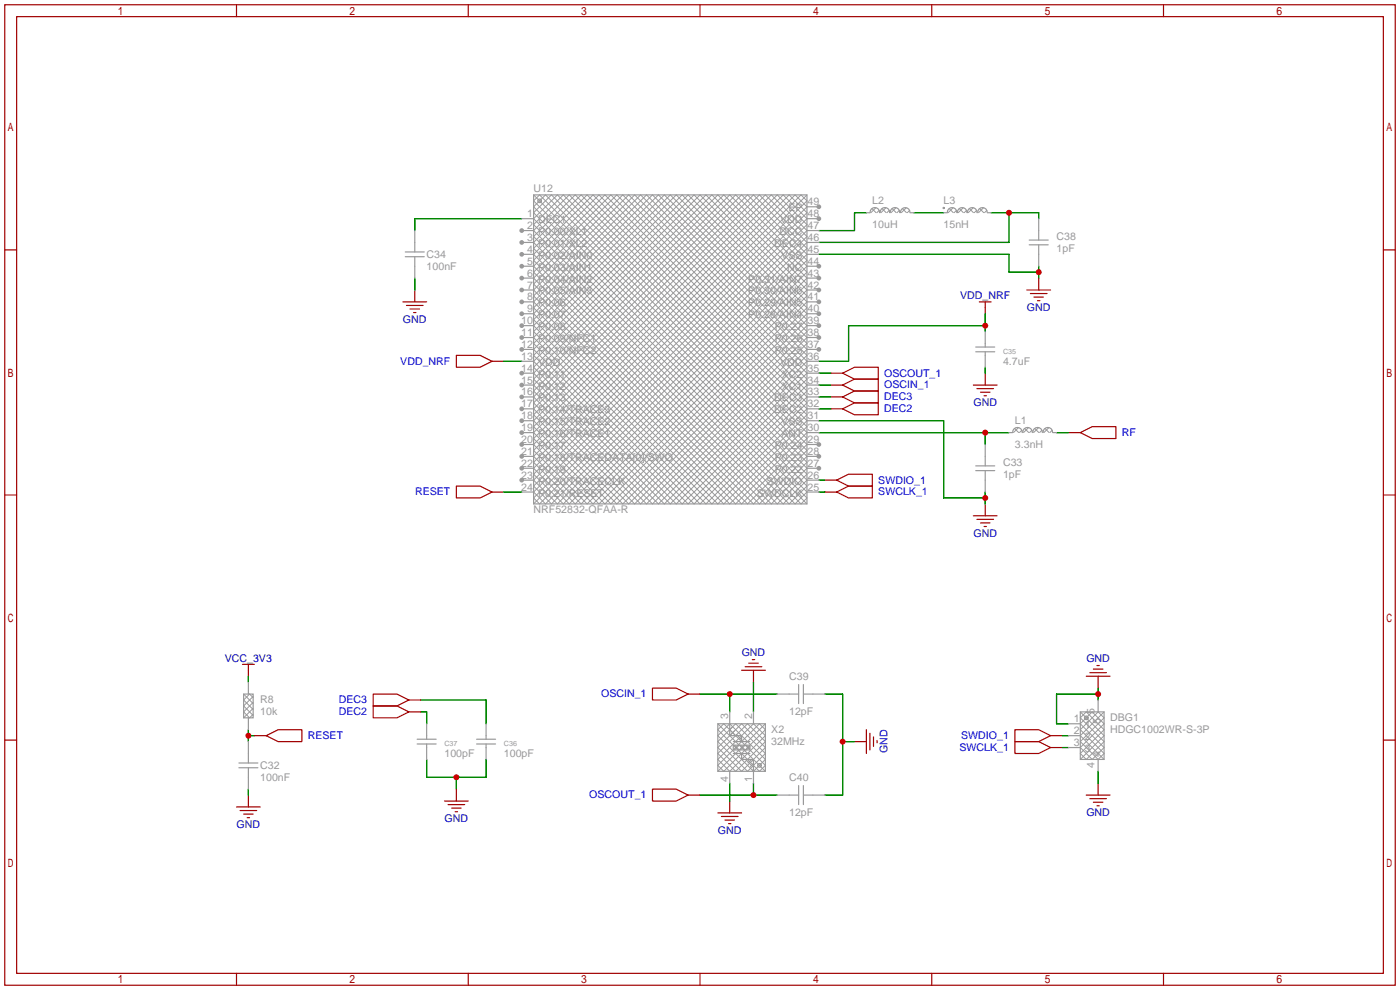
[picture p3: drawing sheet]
<svg xmlns="http://www.w3.org/2000/svg" width="299mm" height="212mm" viewBox="0 0 299 212" stroke-linecap="round" stroke-linejoin="round" font-family="sans-serif">
<g fill="#999">
<circle cx="111.5" cy="49.3" r=".51"/>
<circle cx="111.5" cy="51.8" r=".51"/>
<circle cx="111.5" cy="54.4" r=".51"/>
<circle cx="111.5" cy="56.9" r=".51"/>
<circle cx="111.5" cy="59.4" r=".51"/>
<circle cx="111.5" cy="62" r=".51"/>
<circle cx="111.5" cy="64.5" r=".51"/>
<circle cx="111.5" cy="67.1" r=".51"/>
<circle cx="111.5" cy="69.6" r=".51"/>
<circle cx="111.5" cy="72.1" r=".51"/>
<circle cx="111.5" cy="74.7" r=".51"/>
<circle cx="111.5" cy="79.8" r=".51"/>
<circle cx="111.5" cy="82.3" r=".51"/>
<circle cx="111.5" cy="84.8" r=".51"/>
<circle cx="111.5" cy="87.4" r=".51"/>
<circle cx="111.5" cy="89.9" r=".51"/>
<circle cx="111.5" cy="92.5" r=".51"/>
<circle cx="111.5" cy="95" r=".51"/>
<circle cx="111.5" cy="97.5" r=".51"/>
<circle cx="111.5" cy="100.1" r=".51"/>
<circle cx="111.5" cy="102.6" r=".51"/>
<circle cx="175" cy="100.1" r=".51"/>
<circle cx="175" cy="97.5" r=".51"/>
<circle cx="175" cy="95" r=".51"/>
<circle cx="175" cy="74.7" r=".51"/>
<circle cx="175" cy="72.1" r=".51"/>
<circle cx="175" cy="69.6" r=".51"/>
<circle cx="175" cy="67.1" r=".51"/>
<circle cx="175" cy="64.5" r=".51"/>
<circle cx="175" cy="62" r=".51"/>
<circle cx="175" cy="59.4" r=".51"/>
<circle cx="175" cy="56.9" r=".51"/>
<circle cx="175" cy="46.7" r=".51"/>
<circle cx="175" cy="44.2" r=".51"/>
</g>
<g fill="none" stroke="#a10000" stroke-width=".25">
<path d="M1 1h297.2v209.6h-297.2zM3.6 3.6h292.1v204.4h-292.1zM50.5 1v2.6M100.1 1v2.6M149.6 1v2.6M199.1 1v2.6M248.7 1v2.6M1 53.4h2.6M222 59.4v2.6M295.7 53.4h2.5M86.1 64.5h5.1M86.9 65.3h3.5"/>
<path d="M87.6 66h2.1M88.4 66.8h.5M88.6 62v2.5M97.5 75.9h5.1l2.6 1.3-2.6 1.3h-5.1zM105.2 77.2h2.5M177.5 79.8h2.6M180.1 79.8l2.5-1.3h5.1v2.5h-5.1zM209.3 64.5h2.5M210.6 64.5v2.6M210.6 79.8v2.5M219.5 62h5M220.2 62.7h3.6"/>
<path d="M221 63.5h2M221.7 64.3h.5M177.5 82.3h2.6M177.5 87.4h2.6M177.5 84.8h2.6M180.1 82.3l2.5-1.3h5.1v2.6h-5.1zM180.1 87.4l2.5-1.3h5.1v2.5h-5.1zM180.1 84.8l2.5-1.2h5.1v2.5h-5.1zM208 82.3h5.1M208.8 83.1h3.5M209.5 83.8h2.1M210.3 84.6h.5"/>
<path d="M228.3 92.5h2.6M230.9 92.5l2.5-1.3h5.1v2.5h-5.1zM1 105.8h2.6M97.5 103.9h5.1l2.6 1.3-2.6 1.2h-5.1zM105.2 105.2h2.5M176.3 102.6h2.5M176.3 105.2h2.5M178.8 102.6l2.6-1.3h5v2.6h-5zM178.8 105.2l2.6-1.3h5v2.5h-5zM208 110.2h5.1M208.8 111h3.5M209.5 111.8h2.1"/>
<path d="M210.3 112.5h.5M210.6 107.7v2.5M295.7 105.8h2.5M1 158.2h2.6M51.8 142h2.6M53.1 142v2.5M54.4 157.2h2.5M56.9 157.2l2.5-1.2h5.1v2.5h-5.1zM79.8 150.9h5l2.6 1.2-2.6 1.3h-5zM79.8 148.3h5l2.6 1.3-2.6 1.3h-5zM87.4 152.1h2.5M87.4 149.6h2.5"/>
<path d="M139.4 147.1h5.1l2.6 1.2-2.6 1.3h-5.1zM147.1 148.3h2.5M158.5 143.3h5.1M159.3 142.5h3.5M160 141.7h2.1M160.8 141h.5M161 143.3v2.5M182.6 158.5h2.6M185.2 156v5M185.9 156.7v3.6M186.7 157.5v2M187.5 158.2v.6"/>
<path d="M216.9 156h5.1l2.5 1.2-2.5 1.3h-5.1zM216.9 158.5h5.1l2.5 1.3-2.5 1.2h-5.1zM224.5 157.2h2.6M224.5 159.8h2.6M232.2 144.5h5M232.9 143.8h3.6M233.7 143h2M234.4 142.2h.5M234.7 144.5v2.6M295.7 158.2h2.5M50.5 172.5h5.1M51.3 173.2h3.6"/>
<path d="M52.1 174h2M52.8 174.8h.5M53.1 169.9v2.6M95 171.2h5.1M95.8 172h3.5M96.5 172.7h2.1M97.3 173.5h.5M97.5 168.7v2.5M139.4 168.7h5.1l2.6 1.2-2.6 1.3h-5.1zM147.1 169.9h2.5M153.4 173.7h5.1M154.2 174.5h3.5"/>
<path d="M154.9 175.3h2.1M155.7 176h.5M156 171.2v2.5M232.2 169.9h5M232.9 170.7h3.6M233.7 171.5h2M234.4 172.2h.5M234.7 167.4v2.5M50.5 208v2.6M100.1 208v2.6M149.6 208v2.6M199.1 208v2.6"/>
<path d="M248.7 208v2.6"/>
</g>
<g fill="none" stroke="#008700" stroke-width=".25">
<path d="M88.6 59.4v2.6M111.5 46.7h-22.9v2.6M175 54.4h40.6v3.8h6.4M185.2 45.5h-2.6v3.8h-7.6M195.3 45.5h6.4M211.8 45.5h10.2v1.2M215.6 45.5v6.3h-40.6M222 56.9v2.5M107.7 77.2h3.8M175 79.8h2.5M210.6 67.1v3.8M210.6 78.5v1.3"/>
<path d="M210.6 69.6h-29.2v7.6h-6.4M175 82.3h2.5M175 92.5h40.6M175 89.9h26.7v16.5h8.9M175 84.8h2.5M175 87.4h2.5M210.6 92.5v2.5M225.8 92.5h2.5M107.7 105.2h3.8M175 105.2h1.3M175 102.6h1.3M210.6 105.2v2.5"/>
<path d="M53.1 157.2h1.3M53.1 144.5v1.3M53.1 156v2.5M89.9 152.1h1.3v2.6M89.9 149.6h14v5.1M149.6 148.3h16.5M156 148.3v3.8M161 145.8v6.3M176.3 148.3h3.8v21.6h-3.8M180.1 158.5h2.5M227.1 157.2h1.2M227.1 159.8h1.2"/>
<path d="M234.7 148.3h-8.9v6.4h2.5M234.7 147.1v2.5M53.1 168.7v1.2M91.2 162.3v3.8h12.7v-3.8M97.5 166.1v2.6M149.6 169.9h16.5M156 167.4v3.8M161 167.4v2.5M234.7 164.8v2.6"/>
</g>
<g fill="none" stroke="#999" stroke-width=".21">
<path d="M114 42.9l1.3-1.2 57.2 57.1-8.9 8.9-49.6-49.5 16.6-16.5 41.9 41.9-24.2 24.1-34.3-34.3 31.8-31.7 26.7 26.6-39.4 39.4-19.1-19.1 47-46.9 11.5 11.4-54.6 54.6-3.9-3.8 58.5-58.4-3.8-3.8-54.7 54.6 11.5 11.4 47-47-19.1-19-39.4 39.3 26.7 26.7 31.8-31.8-34.3-34.2-24.2 24.1 42 41.9 16.5-16.5-49.6-49.5-8.9 8.8 57.2 57.2 1.3-1.3-58.5-58.4 6.4-6.3 52.1 52-14 14-44.5-44.5 21.6-21.5 36.9 36.8-29.2 29.2-29.3-29.2 36.9-36.8 21.6 21.5-44.5 44.5-14-14 52.1-52 6.4 6.3-58.5 58.4 1.3 1.3 57.2-57.2-8.9-8.8-49.6 49.5 16.6 16.5 41.9-41.9-24.2-24.1-34.3 34.2 31.8 31.8 26.7-26.7-39.4-39.3-19.1 19 47 47 11.5-11.4-54.6-54.6-3.9 3.8 58.5 58.4-3.8 3.8-54.7-54.6 11.5-11.4 47 46.9-19.1 19.1-39.4-39.4 26.7-26.6 31.8 31.7-34.3 34.3-24.2-24.1 42-41.9 16.5 16.5-49.6 49.5-8.9-8.9 57.2-57.1 1.3 1.2-58.5 58.4 6.4 6.4 52.1-52.1-14-13.9-44.5 44.4 21.6 21.6 36.9-36.8-29.2-29.2-29.3 29.2 36.9 36.8 21.6-21.6-44.5-44.4-14 13.9 52.1 52.1 6.4-6.4zM114 41.7l58.5 58.4-7.7 7.6-50.8-50.8 15.3-15.2 43.2 43.1-22.9 22.9-35.6-35.6 30.5-30.4 28 27.9-38.1 38.1-20.4-20.3 45.8-45.7 12.7 12.7-53.4 53.3-5.1-5.1 58.5-58.4-2.6-2.5-55.9 55.8 10.2 10.2 48.3-48.3-17.8-17.7-40.7 40.6 25.4 25.4 33.1-33-33.1-33-25.4 25.4 40.7 40.6 17.8-17.8-48.3-48.2-10.2 10.1 55.9 55.9 2.6-2.5-58.5-58.5 5.1-5 53.4 53.3-12.7 12.7-45.8-45.7 20.4-20.3 38.1 38.1-28 27.9-30.5-30.5 35.6-35.5 22.9 22.8-43.2 43.2-15.3-15.2 50.8-50.8 7.7 7.6-58.5 58.4M115.5 42.6l.2 .2M115.7 43.1l-.2 .2M172.5 41.7l-58.5 58.4 7.7 7.6 50.8-50.8-15.3-15.2-43.2 43.1 22.9 22.9 35.6-35.6-30.5-30.4-28 27.9 38.1 38.1 20.4-20.3-45.8-45.7-12.7 12.7 53.4 53.3 5.1-5.1-58.5-58.4 2.6-2.5 55.9 55.8-10.2 10.2-48.3-48.3 17.8-17.7 40.7 40.6-25.4 25.4-33.1-33 33.1-33 25.4 25.4-40.7 40.6-17.8-17.8 48.3-48.2 10.2 10.1-55.9 55.9-2.6-2.5 58.5-58.5-5.1-5-53.4 53.3 12.7 12.7 45.8-45.7-20.4-20.3-38.1 38.1 28 27.9 30.5-30.5-35.6-35.5-22.9 22.8 43.2 43.2 15.3-15.2-50.8-50.8-7.7 7.6 58.5 58.4M186.4 44.6l.8 .9M187.2 44.4l-1.1 1.1M187.9 45l-.5 .5M188.5 44.6l.9 .9M189.3 44.4l-1 1.1M190 45l-.4 .5M190.7 44.6l.8 .9"/>
<path d="M191.5 44.4l-1.1 1.1M192.2 45l-.5 .5M192.9 44.6l.8 .9M193.7 44.4l-1.1 1.1M194.4 45l-.5 .5M202.9 44.6l.8 .9M203.7 44.4l-1 1.1M204.4 45l-.5 .5M205 44.6l.9 .9M205.8 44.4l-1 1.1M206.6 45l-.5 .5M207.2 44.6l.8 .9"/>
<path d="M208 44.4l-1 1.1M208.7 45l-.5 .5M209.4 44.6l.8 .9M210.2 44.4l-1 1.1M210.9 45l-.5 .5M216.8 91.6l.9 .8M217.7 91.4l-1.1 1M218.4 92l-.5 .4M219 91.6l.9 .8M219.8 91.4l-1 1M220.5 92l-.5 .4M221.1 91.6l.9 .8"/>
<path d="M222 91.4l-1.1 1M222.7 92l-.5 .4M223.3 91.6l.9 .8M224.2 91.4l-1.1 1M224.9 92l-.5 .4M52.1 148.3l2 2.1M54.1 149.1l-.8-.8-1.2 1.3 2 2M54.1 148.8l-2 2.1 2 2M54.1 150.1l-2 2 1.2 1.3 .8-.7M54.1 151.4l-2 2M153.4 159.8l5.1-5.1 5.1 5.1-5.1 5zM153.4 154.7l10.2 10.1"/>
<path d="M154.7 154.7l8.9 8.9-1.3 1.2-8.9-8.8zM156 154.7l7.6 7.6-2.6 2.5-7.6-7.6zM157 159.3l1 1M157.2 154.7l6.4 6.3-3.8 3.8-6.4-6.3zM157.6 157.2l.9 .9M158 159.3l-1 1M158.2 159.3l1.1 1M158.5 157.6l-.3 .4M159.3 159.3l-1.1 1M159.5 159.3l.8 .7M160.3 159.5l-.8 .8M162.3 154.7l1.3 1.3-8.9 8.8-1.3-1.2z"/>
<path d="M163.6 154.7l-10.2 10.1M230.9 153.4l5.1 5.1-3.8 3.8-1.3-1.3 5.1-5-3.8-3.9zM230.9 154.7l5.1 5.1-2.6 2.5-2.5-2.5 5.1-5.1-2.6-2.6zM230.9 156l5.1 5-1.3 1.3-3.8-3.8 5.1-5.1-1.3-1.3zM230.9 152.1l5.1 5.1-5.1 5.1M232.3 153.1l.2 .2M232.5 153.6l-.2 .2M236 152.1l-5.1 5.1 5.1 5.1M153.4 161l6.4-6.3 3.8 3.8-6.4 6.3zM153.4 162.3l7.6-7.6 2.6 2.5-7.6 7.6zM159.3 162.3l1.7 1.7M161 162.7l-.4-.4-.7 .8"/>
<path d="M161 163.2l-.6 .6M161 164.4l-.1 .2M162.5 163.2l.1 .2M162.6 163.7l-.1 .2"/>
</g>
<g fill="none" stroke="#999" stroke-width=".25">
<path d="M86.6 54.9h4.1M86.6 53.8h4.1M88.6 49.3v4.5M88.6 54.9v4.5M111.5 46.7h2.5M111.5 49.3h2.5M111.5 51.8h2.5M111.5 54.4h2.5M111.5 56.9h2.5M111.5 59.4h2.5M114 41.7h58.5v66h-58.5zM172.5 46.7h2.5"/>
<path d="M172.5 49.3h2.5M172.5 51.8h2.5M172.5 54.4h2.5M172.5 56.9h2.5M172.5 59.4h2.5M172.5 44.2h2.5M188 45.5a1.01 1.01 0 0 0-1-1.1 1.01 1.01 0 0 0-1 1.1h-.8M188.1 45.5a1.01 1.01 0 0 1 1-1.1 1.01 1.01 0 0 1 1 1.1M190.3 45.5a1.01 1.01 0 0 1 1-1.1 1.01 1.01 0 0 1 1 1.1M192.5 45.5a1.01 1.01 0 0 1 1-1.1 1.01 1.01 0 0 1 1 1.1M194.6 45.5h.7M204.5 45.5a1.01 1.01 0 0 0-1-1.1 1.01 1.01 0 0 0-1 1.1h-.8"/>
<path d="M204.6 45.5a1.01 1.01 0 0 1 1-1.1 1.01 1.01 0 0 1 1 1.1M206.8 45.5a1.01 1.01 0 0 1 1-1.1 1.01 1.01 0 0 1 1 1.1M209 45.5a1.01 1.01 0 0 1 1-1.1 1.01 1.01 0 0 1 1 1.1M211.1 45.5h.7M220 51.3h4M220 52.3h4M222 46.7v4.6M222 52.3v4.6M111.5 62h2.5M111.5 64.5h2.5M111.5 67.1h2.5M111.5 69.6h2.5"/>
<path d="M111.5 72.1h2.5M111.5 74.7h2.5M111.5 77.2h2.5M111.5 79.8h2.5M172.5 62h2.5M172.5 64.5h2.5M172.5 67.1h2.5M172.5 69.6h2.5M172.5 72.1h2.5M172.5 74.7h2.5M172.5 77.2h2.5M172.5 79.8h2.5"/>
<path d="M208.5 75.2h4.1M208.5 74.2h4.1M210.6 70.9v3.3M210.6 75.2v3.3M111.5 82.3h2.5M111.5 84.8h2.5M111.5 87.4h2.5M111.5 89.9h2.5M111.5 92.5h2.5M111.5 95h2.5M111.5 97.5h2.5M172.5 82.3h2.5"/>
<path d="M172.5 84.8h2.5M172.5 87.4h2.5M172.5 89.9h2.5M172.5 92.5h2.5M172.5 95h2.5M172.5 97.5h2.5M208.5 99.6h4.1M210.6 95v4.6M215.6 92.5h.8M216.4 92.4a1.01 1.01 0 0 1 1-1 1.01 1.01 0 0 1 1.1 1M218.6 92.4a1.01 1.01 0 0 1 1-1 1.01 1.01 0 0 1 1 1M220.7 92.4a1.01 1.01 0 0 1 1.1-1 1.01 1.01 0 0 1 1 1"/>
<path d="M222.9 92.4a1.01 1.01 0 0 1 1-1 1.01 1.01 0 0 1 1.1 1M225 92.5h.8M111.5 100.1h2.5M111.5 102.6h2.5M111.5 105.2h2.5M172.5 100.1h2.5M172.5 102.6h2.5M172.5 105.2h2.5M208.5 100.6h4.1M210.6 100.6v4.6M52.1 148.3h2v5.1h-2zM53.1 145.8v2.5"/>
<path d="M53.1 153.4v2.6M53.1 158.5v4.6M89.2 158h4M89.2 159h4M91.2 154.7v3.3M91.2 159v3.3M101.9 158h4M101.9 159h4M103.9 154.7v3.3M103.9 159v3.3M153.4 154.7h10.2v10.1h-10.2zM156 152.1v5.1h2.5v1.3"/>
<path d="M156.7 159.3h3.6v1h-3.6zM156.7 158.5h3.6M161 152.1v2.6M166.1 148.3h4.6M170.7 146.3v4.1M171.7 146.3v4.1M171.7 148.3h4.6M228.3 154.7h2.6M228.3 157.2h2.6M228.3 159.8h2.6M230.9 152.1h5.1v10.2h-5.1zM234.7 149.6v2.5"/>
<path d="M51.1 164.1h4M51.1 163.1h4M53.1 164.1v4.6M156 164.8v2.6M156.7 161h3.6M158.5 161v1.3h2.5v5.1M166.1 169.9h4.6M170.7 167.9v4.1M171.7 167.9v4.1M171.7 169.9h4.6M234.7 162.3v2.5"/>
<circle cx="115.3" cy="42.9" r=".38"/>
<circle cx="201.7" cy="44.5" r=".13"/>
<circle cx="232.2" cy="153.4" r=".38"/>
<circle cx="162.3" cy="163.6" r=".38"/>
</g>
<g fill="#c00">
<circle cx="161" cy="169.9" r=".63"/>
<circle cx="156" cy="148.3" r=".63"/>
<circle cx="180.1" cy="158.5" r=".63"/>
<circle cx="234.7" cy="148.3" r=".63"/>
<circle cx="210.6" cy="92.5" r=".63"/>
<circle cx="210.6" cy="106.4" r=".63"/>
<circle cx="210.6" cy="69.6" r=".63"/>
<circle cx="97.5" cy="166.1" r=".63"/>
<circle cx="53.1" cy="157.2" r=".63"/>
<circle cx="222" cy="58.2" r=".63"/>
<circle cx="215.6" cy="45.5" r=".63"/>
</g>
<g font-size="2.3" fill="#999">
<text x="114" y="41.1">U12</text>
<text x="112.7" y="46.4">1</text>
<text x="115" y="47.7">DEC1</text>
<text x="166.7" y="47.7">VDD</text>
<text x="168.5" y="45.2">EP</text>
<text x="172.6" y="46.4">48</text>
<text x="172.6" y="43.9">49</text>
<text x="186.4" y="43.7">L2</text>
<text x="201.7" y="43.7">L3</text>
<text x="112.7" y="49">2</text>
<text x="112.7" y="51.5">3</text>
<text x="115" y="50.2">P0.00/XL1</text>
<text x="115" y="52.8">P0.01/XL2</text>
<text x="165.5" y="52.8">DEC4</text>
<text x="166.6" y="50.2">DCC</text>
<text x="172.6" y="51.5">46</text>
<text x="172.6" y="49">47</text>
<text x="186.4" y="48.7">10uH</text>
<text x="201.7" y="48.7">15nH</text>
<text x="225.8" y="51.3">C38</text>
<text x="225.8" y="53.8">1pF</text>
<text x="91.2" y="55.1">C34</text>
<text x="91.2" y="57.6">100nF</text>
<text x="112.7" y="54">4</text>
<text x="112.7" y="56.6">5</text>
<text x="112.7" y="59.1">6</text>
<text x="115" y="55.3">P0.02/AIN0</text>
<text x="115" y="57.9">P0.03/AIN1</text>
<text x="167" y="55.3">VSS</text>
<text x="168.3" y="57.9">NC</text>
<text x="172.6" y="59.1">43</text>
<text x="172.6" y="56.6">44</text>
<text x="172.6" y="54">45</text>
<text x="112.7" y="61.7">7</text>
<text x="112.7" y="64.2">8</text>
<text x="115" y="60.4">P0.04/AIN2</text>
<text x="115" y="62.9">P0.05/AIN3</text>
<text x="115" y="65.5">P0.06</text>
<text x="159.9" y="65.5">P0.29/AIN5</text>
<text x="159.9" y="62.9">P0.30/AIN6</text>
<text x="159.9" y="60.4">P0.31/AIN7</text>
<text x="172.6" y="64.2">41</text>
<text x="172.6" y="61.7">42</text>
<text x="111.4" y="69.3">10</text>
<text x="111.4" y="71.8">11</text>
<text x="112.7" y="66.7">9</text>
<text x="115" y="68">P0.07</text>
<text x="115" y="70.6">P0.08</text>
<text x="159.9" y="68">P0.28/AIN4</text>
<text x="165.6" y="70.6">P0.27</text>
<text x="172.6" y="71.8">38</text>
<text x="172.6" y="69.3">39</text>
<text x="172.6" y="66.7">40</text>
<text x="111.4" y="74.4">12</text>
<text x="111.4" y="76.9">13</text>
<text x="115" y="73.1">P0.09/NFC1</text>
<text x="115" y="75.6">P0.10/NFC2</text>
<text x="165.6" y="75.6">P0.25</text>
<text x="165.6" y="73.1">P0.26</text>
<text x="172.6" y="76.9">36</text>
<text x="172.6" y="74.4">37</text>
<text x="214.4" y="77.9">4.7uF</text>
<text x="111.4" y="79.4">14</text>
<text x="111.4" y="82">15</text>
<text x="115" y="78.2">VDD</text>
<text x="115" y="80.7">P0.11</text>
<text x="115" y="83.3">P0.12</text>
<text x="166.7" y="78.2">VDD</text>
<text x="167.1" y="83.3">XC1</text>
<text x="167.1" y="80.7">XC2</text>
<text x="172.6" y="82">34</text>
<text x="172.6" y="79.4">35</text>
<text x="111.4" y="84.5">16</text>
<text x="111.4" y="87.1">17</text>
<text x="111.4" y="89.6">18</text>
<text x="115" y="85.8">P0.13</text>
<text x="115" y="88.3">P0.14/TRACE3</text>
<text x="165.5" y="88.3">DEC2</text>
<text x="165.5" y="85.8">DEC3</text>
<text x="172.6" y="89.6">31</text>
<text x="172.6" y="87.1">32</text>
<text x="172.6" y="84.5">33</text>
<text x="111.4" y="92.1">19</text>
<text x="111.4" y="94.7">20</text>
<text x="115" y="90.9">P0.15/TRACE2</text>
<text x="115" y="93.4">P0.16/TRACE1</text>
<text x="115" y="96">P0.17</text>
<text x="165.6" y="96">P0.24</text>
<text x="167" y="90.9">VSS</text>
<text x="167" y="93.4">ANT</text>
<text x="172.6" y="94.7">29</text>
<text x="172.6" y="92.1">30</text>
<text x="216.9" y="90.6">L1</text>
<text x="216.9" y="95.7">3.3nH</text>
<text x="111.4" y="97.2">21</text>
<text x="111.4" y="99.8">22</text>
<text x="115" y="98.5">P0.18/TRACEDATA[0]/SWO</text>
<text x="115" y="101">P0.19</text>
<text x="165.6" y="101">P0.22</text>
<text x="165.6" y="98.5">P0.23</text>
<text x="172.6" y="99.8">27</text>
<text x="172.6" y="97.2">28</text>
<text x="214.4" y="99.5">C33</text>
<text x="111.4" y="102.3">23</text>
<text x="111.4" y="104.8">24</text>
<text x="115" y="103.6">P0.20/TRACECLK</text>
<text x="115" y="106.1">P0.21/RESET</text>
<text x="161.8" y="106.1">SWDCLK</text>
<text x="163.8" y="103.6">SWDIO</text>
<text x="172.6" y="104.8">25</text>
<text x="172.6" y="102.3">26</text>
<text x="214.4" y="102.1">1pF</text>
<text x="114" y="109.7">NRF52832-QFAA-R</text>
<text x="168.7" y="145.3">C39</text>
<text x="55.6" y="150.3">R8</text>
<text x="55.6" y="152.9">10k</text>
<text x="155.6" y="153.7" transform="rotate(-90 155.6 153.7)">3</text>
<text x="160.7" y="153.7" transform="rotate(-90 160.7 153.7)">2</text>
<text x="168.7" y="152.9">12pF</text>
<text x="229.5" y="154.4">1</text>
<text x="231.8" y="155.6">1</text>
<text x="233.9" y="152.5" transform="rotate(-90 233.9 152.5)">5</text>
<text x="235.2" y="154.8" transform="rotate(-90 235.2 154.8)">5</text>
<text x="237.2" y="154.1">DBG1</text>
<text x="95" y="161.8">100pF</text>
<text x="107.7" y="161.8">100pF</text>
<text x="164.8" y="156.7">X2</text>
<text x="164.8" y="159.2">32MHz</text>
<text x="229.5" y="156.9">2</text>
<text x="229.5" y="159.5">3</text>
<text x="231.8" y="158.2">2</text>
<text x="231.8" y="160.7">3</text>
<text x="235.2" y="161.9" transform="rotate(-90 235.2 161.9)">4</text>
<text x="237.2" y="156.7">HDGC1002WR-S-3P</text>
<text x="55.6" y="164.3">C32</text>
<text x="55.6" y="166.8">100nF</text>
<text x="155.6" y="167.1" transform="rotate(-90 155.6 167.1)">4</text>
<text x="160.7" y="167.1" transform="rotate(-90 160.7 167.1)">1</text>
<text x="168.7" y="166.8">C40</text>
<text x="233.9" y="164.2" transform="rotate(-90 233.9 164.2)">4</text>
<text x="168.7" y="174.5">12pF</text>
</g>
<g font-size="2.3" fill="#000080">
<text x="205.2" y="64">VDD_NRF</text>
<text x="86.1" y="69.1">GND</text>
<text x="219.5" y="66.5">GND</text>
<text x="208" y="86.8">GND</text>
<text x="208" y="114.8">GND</text>
<text x="48" y="141.4">VCC_3V3</text>
<text x="158.5" y="140.2">GND</text>
<text x="232.2" y="141.4">GND</text>
<text x="189.7" y="161" transform="rotate(-90 189.7 161)">GND</text>
<text x="50.6" y="177">GND</text>
<text x="95" y="175.7">GND</text>
<text x="153.4" y="178.3">GND</text>
<text x="232.2" y="174.5">GND</text>
</g>
<g font-size="2.3" fill="#00f">
<text x="85.6" y="77.9">VDD_NRF</text>
<text x="189" y="83">OSCIN_1</text>
<text x="189" y="80.5">OSCOUT_1</text>
<text x="189" y="88.1">DEC2</text>
<text x="189" y="85.6">DEC3</text>
<text x="239.8" y="93.2">RF</text>
<text x="88.7" y="105.9">RESET</text>
<text x="187.7" y="103.3">SWDIO_1</text>
<text x="187.7" y="105.9">SWCLK_1</text>
<text x="128.5" y="149.1">OSCIN_1</text>
<text x="72.4" y="152.9">DEC2</text>
<text x="72.4" y="150.3">DEC3</text>
<text x="65.8" y="158">RESET</text>
<text x="205.1" y="160.5">SWCLK_1</text>
<text x="205.4" y="158">SWDIO_1</text>
<text x="126" y="170.7">OSCOUT_1</text>
</g>
<g font-size="1.5" fill="#999">
<text x="214.4" y="75.6">C35</text>
<text x="95" y="159.4">C37</text>
<text x="107.7" y="159.4">C36</text>
</g>
</svg>
